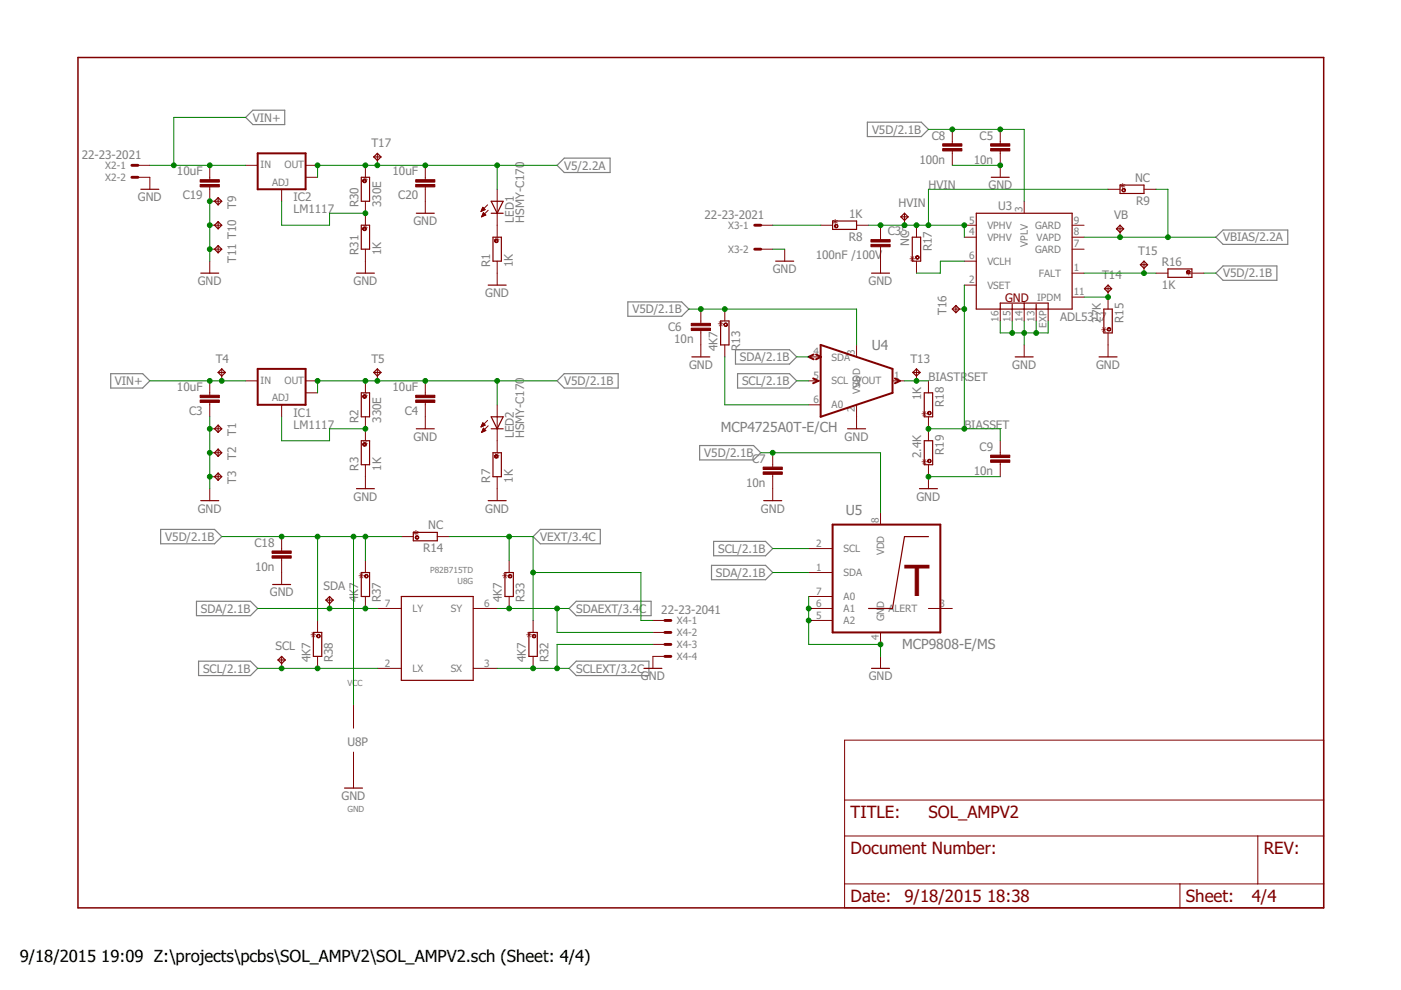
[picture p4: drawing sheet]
<svg xmlns="http://www.w3.org/2000/svg" width="297mm" height="210mm" viewBox="0 0 297 210" stroke-linecap="round" stroke-linejoin="round" font-family="sans-serif">
<g fill="none" stroke="#808080" stroke-width=".25">
<path d="M53.6 23.4h6.8v3h-6.8l-1.5-1.5zM119.6 33.5h9.7v3.1h-9.7l-1.5-1.5zM183.9 25.9h11.4l1.5 1.5-1.5 1.6h-11.4zM257.8 57.9l1.5-1.5h11.4v3h-11.4zM257.8 50.3l1.5-1.5h13.7v3h-13.7zM23.5 79.2h6.7l1.6 1.6-1.6 1.5h-6.7zM119.6 79.2h11.5v3.1h-11.5l-1.5-1.5zM133.1 64h11.4l1.5 1.5-1.5 1.6h-11.4zM155.9 74.1h11.5l1.5 1.6-1.5 1.5h-11.5zM156.4 79.2h11l1.5 1.6-1.5 1.5h-11zM148.3 94.5h11.5l1.5 1.5-1.5 1.5h-11.5zM34.1 112.2h11.4l1.5 1.6-1.5 1.5h-11.4z"/>
<path d="M114.6 112.2h12.7v3.1h-12.7l-1.6-1.5zM150.9 119.9h11.4l1.5 1.5-1.5 1.5h-11.4zM151.3 114.8h11l1.5 1.5-1.5 1.5h-11zM41.7 127.5h11.4l1.5 1.5-1.5 1.5h-11.4zM120.6 129l1.6-1.5h15.8v3h-15.8zM42.1 140.2h11l1.5 1.5-1.5 1.5h-11zM122.2 140.2h15.4v3h-15.4l-1.6-1.5z"/>
</g>
<path d="M16.5 12.2h264.1v180.3h-264.1z" fill="none" stroke="#800000" stroke-width=".32"/>
<g fill="none" stroke="#800000" stroke-width=".21">
<path d="M29.2 35.1h2.6M29.2 37.6h2.6v2.5M44.5 35.1v3M44.5 39.6v3.1h2.5M52.1 35.1h2.5M64.8 35.1h2.5M64.8 37.6h2.5M77.5 35.1v2.5M80 32.5v2.6M90.2 35.1v3M90.2 39.6v5.6M201.9 27.4v3.1"/>
<path d="M201.9 32v3.1M212.1 27.4v3.1M212.1 32v5.6M44.5 55.4v2.5M44.5 47.8h2.5M44.5 52.8h2.5M59.7 40.1v2.6M77.5 42.7v5.1M77.5 52.8v5.1M102 44.7h.2M102.1 44.6h.4M102.1 44.5h.7"/>
<path d="M102.1 46h.1M102.2 44.4h.6M102.2 45.8h.2M102.2 44.3h.5M102.2 45.7h.5M102.3 44.1h.3M102.3 45.6h.7M102.3 44h.1M102.3 45.5h.6M102.4 43.9l.5 .5-.9 .4zM102.4 45.3h.4M102.4 45.2h.2"/>
<path d="M102.5 45.1l-.4 .9M102.5 45.1l.5 .5M102.5 45.1h.1M103 45.6l-.9 .4M103.4 43.4l-1.4 1.4M103.5 44.6l-1.4 1.4M105.4 40.1v10.2M105.4 55.4v5.1M161.3 47.8h2.5M161.3 52.8h2.5M166.4 52.8v2.6M174 47.8h2.5"/>
<path d="M181.6 47.8h2.5M186.7 47.8v3M186.7 52.3v5.6M191.8 45.2v2.6M194.3 47.8v2.5M194.3 55.4v2.5M204.4 47.8h2.6M204.4 50.3h2.6M204.4 55.4h2.6M217.1 42.7v2.5M227.3 47.8h2.5M227.3 52.8h2.5"/>
<path d="M227.3 50.3h2.5M227.3 57.9h2.5M234.9 40.1h2.6M237.5 47.8v2.5M242.5 40.1h2.6M242.5 55.4v2.5M245.1 57.9h2.5M252.7 57.9h2.5M47 78.2v2.6M80 78.2v2.6M148.6 65.5v3.1M148.6 70.1v5.6"/>
<path d="M153.7 65.5v2.6M153.7 73.1v2.6M171.4 75.7h2.6M181.6 73.1v2.6M194.3 78.2v2.6M201.9 65.5h2.5M204.4 60.5h2.6M212.1 65.5v2.6M214.6 65.5v2.6M217.1 65.5v2.6M217.1 73.1v2.6M219.7 65.5v2.6"/>
<path d="M222.2 65.5v2.6M227.3 63h2.5M234.9 60.5v5M234.9 70.6v5.1M44.5 80.8v3M44.5 85.3v3.1M44.5 90.9h2.5M44.5 96h2.5M52.1 80.8h2.5M59.7 85.8v2.6M64.8 80.8h2.5M64.8 83.3h2.5"/>
<path d="M77.5 80.8v2.5M77.5 88.4v5.1M77.5 98.5v5.1M90.2 80.8v3M90.2 85.3v5.6M102 90.4h.2M102.1 90.3h.4M102.1 90.2h.6M102.1 91.7h.1M102.2 90.1h.6M102.2 91.5h.2M102.2 90h.5"/>
<path d="M102.2 91.4h.5M102.3 89.9h.3M102.3 91.3h.7M102.3 91.2h.6M102.3 89.7h.1M102.4 89.6l.5 .5-.9 .4zM102.4 91.1h.4M102.4 90.9h.2M102.5 90.8l-.4 .9M102.5 90.8l.5 .5M102.5 90.8h.1M103 91.3l-.9 .4"/>
<path d="M103.4 89.1l-1.4 1.4M103.5 90.3l-1.4 1.4M105.4 85.8v10.2M163.8 96v3M171.4 80.8h2.6M171.4 85.8h2.6M181.6 85.8v5.1M189.2 80.8h2.6M196.8 80.8v2.5M196.8 88.4v5.1M196.8 98.5v5.1M212.1 93.5v3"/>
<path d="M212.1 98v3.1M44.5 103.6v2.6M44.5 101.1h2.5M59.7 113.8v3M59.7 118.3v5.6M77.5 118.9v2.5M85.1 113.8h2.5M92.7 113.8h2.5M105.4 101.1v5.1M107.9 118.9v2.5M163.8 100.6v5.6M171.4 116.3h5.1"/>
<path d="M186.7 108.7v2.5M59.7 139.2v2.5M67.3 131.6v2.5M67.3 139.2v2.5M69.9 126.5v2.5M77.5 126.5v2.5M80 129h5.1M100.3 129h5.1M107.9 126.5v2.5M113 131.6v2.5M113 139.2v2.5M138.4 131.6h2.6"/>
<path d="M138.4 134.1h2.6M138.4 136.6h2.6M141 139.2h-2.6v2.5M171.4 129h5.1M171.4 121.4h5.1M171.4 126.5h5.1M171.4 131.6h5.1M186.7 134.1v2.5M186.7 139.2v2.5M196.8 129h5.1M75 149.3v5.1M75 159.5v7.6"/>
<path d="M80 141.7h5.1M100.3 141.7h5.1M179.1 156.9h101.5v35.6h-101.5zM179.1 177.2h101.5M179.1 169.6h101.5M266.7 177.2v10.2M179.1 187.4h101.5M250.2 187.4v5.1"/>
</g>
<g fill="none" stroke="#800000" stroke-width=".25">
<path d="M76.6 37.6h1.8v5.1h-1.8zM79.2 33.3l.8-.8 .8 .8M79.2 33.3l.8 .7 .8-.7M79.2 33.3h1.6M210.2 37.6h3.8M237.5 39.2h5v1.8h-5zM29.9 40.1h3.8M42.6 57.9h3.8M46.2 41.9l.8 .8-.8 .7M46.2 41.9l-.7 .8 .7 .7M46.2 41.9v1.5M46.2 47v1.5"/>
<path d="M46.2 52.1v1.5M46.2 47l.8 .8-.8 .7M46.2 47l-.7 .8 .7 .7M46.2 52.1l.8 .7-.8 .8M46.2 52.1l-.7 .7 .7 .8M75.6 57.9h3.8M76.6 47.8h1.8v5h-1.8zM88.3 45.2h3.8M104.1 42.7h2.6l-1.3 2.5zM104.1 45.2h2.6M104.5 50.3h1.8v5.1h-1.8zM164.5 55.4h3.8"/>
<path d="M176.5 46.9h5.1v1.7h-5.1zM184.8 57.9h3.8M191 46l.8-.8 .7 .8M191 46l.8 .7 .7-.7M191 46h1.5M193.4 50.3h1.8v5.1h-1.8zM207 45.2h20.3v20.3h-20.3zM236.7 48.5l.8-.7 .7 .7M236.7 48.5l.8 .8 .7-.8M236.7 48.5h1.5M241.8 56.1l.7-.7 .8 .7M241.8 56.1l.7 .8 .8-.8"/>
<path d="M241.8 56.1h1.5M247.6 57h5.1v1.8h-5.1zM46.2 79l.8-.8 .8 .8M46.2 79l.8 .7 .8-.7M46.2 79h1.6M79.2 79h1.6M79.2 79l.8-.8 .8 .8M79.2 79l.8 .7 .8-.7M103.5 60.5h3.8M146.7 75.7h3.8M152.8 68.1h1.8v5h-1.8zM193.5 79h1.6"/>
<path d="M193.5 79l.8-.8 .8 .8M193.5 79l.8 .7 .8-.7M202.7 64.8l-.8 .7 .8 .8M202.7 64.8l.7 .7-.7 .8M202.7 64.8v1.5M212.1 65.5v-1.2h10.1v1.2M214.6 64.5v1M215.2 75.7h3.9M217.1 64.3v1.2M219.7 64.5v1M233 75.7h3.8M234 65.5h1.8v5.1h-1.8z"/>
<path d="M234.2 61.2l.7-.7 .8 .7M234.2 61.2l.7 .8 .8-.8M234.2 61.2h1.5M46.2 90.1v1.6M46.2 95.2v1.6M46.2 90.1l.8 .8-.8 .8M46.2 90.1l-.7 .8 .7 .8M46.2 95.2l.8 .8-.8 .8M46.2 95.2l-.7 .8 .7 .8M76.6 83.3h1.8v5.1h-1.8zM76.6 93.5h1.8v5h-1.8zM88.3 90.9h3.8"/>
<path d="M104.1 88.4h2.6l-1.3 2.5zM104.1 90.9h2.6M104.5 96h1.8v5.1h-1.8zM179.7 90.9h3.8M196 83.3h1.7v5.1h-1.7zM196 93.5h1.7v5h-1.7zM42.6 106.2h3.8M46.2 100.3v1.5M46.2 100.3l.8 .8-.8 .7M46.2 100.3l-.7 .8 .7 .7M75.6 103.6h3.8M87.6 112.9h5.1v1.8h-5.1z"/>
<path d="M103.5 106.2h3.8M161.9 106.2h3.8M194.9 103.6h3.9M196.8 113.8h-5l-2.6 15.2h-5.1M57.8 123.9h3.8M58.9 139.9l.8-.7 .8 .7M58.9 139.9l.8 .8 .8-.8M58.9 139.9h1.6M66.4 134.1h1.8v5.1h-1.8zM69.1 127.2l.8-.7 .7 .7M69.1 127.2l.8 .8 .7-.8M69.1 127.2h1.5"/>
<path d="M76.6 121.4h1.8v5.1h-1.8zM85.1 126.5h15.2v17.8h-15.2zM107.1 121.4h1.7v5.1h-1.7zM112.1 134.1h1.8v5.1h-1.8zM136.5 141.7h3.8M184.8 141.7h3.8M73 167.1h3.9"/>
</g>
<g fill="#800000" stroke="#800000" stroke-width=".21">
<path d="M76.9 38.2a.39 .39 0 0 1 .7-.1 .39 .39 0 0 1-.2 .6 .39 .39 0 0 1-.5-.3h.1a.26 .26 0 0 1 .4-.2 .26 .26 0 0 1 .1 .4 .26 .26 0 0 1-.5-.1z" fill-rule="evenodd"/>
<path d="M76.9 48.3a.39 .39 0 0 1 .7 0 .39 .39 0 0 1-.2 .6 .39 .39 0 0 1-.5-.4h.1a.26 .26 0 0 1 .4-.2 .26 .26 0 0 1 .1 .4 .26 .26 0 0 1-.5-.1z" fill-rule="evenodd"/>
<path d="M104.9 50.9a.39 .39 0 0 1 .6-.1 .39 .39 0 0 1-.1 .6 .39 .39 0 0 1-.6-.3h.2a.26 .26 0 0 1 .3-.3 .26 .26 0 0 1 .1 .5 .26 .26 0 0 1-.4-.1z" fill-rule="evenodd"/>
<path d="M77.1 83.8a.39 .39 0 0 1 .5 .1 .39 .39 0 0 1-.2 .6 .39 .39 0 0 1-.5-.4h.1a.26 .26 0 0 1 .4-.2 .26 .26 0 0 1 .1 .4 .26 .26 0 0 1-.5-.1l-.1-.1z" fill-rule="evenodd"/>
<path d="M77.1 93.9a.39 .39 0 0 1 .5 .2 .39 .39 0 0 1-.2 .5 .39 .39 0 0 1-.5-.4h.1a.26 .26 0 0 1 .4-.2 .26 .26 0 0 1 .1 .4 .26 .26 0 0 1-.5 0l-.1-.2z" fill-rule="evenodd"/>
<path d="M105 96.5a.39 .39 0 0 1 .6 .1 .39 .39 0 0 1-.3 .6 .39 .39 0 0 1-.5-.4h.2a.26 .26 0 0 1 .3-.2 .26 .26 0 0 1 .1 .4 .26 .26 0 0 1-.4-.1l-.2-.1z" fill-rule="evenodd"/>
<path d="M113 134.6a.39 .39 0 0 1 .6 .1 .39 .39 0 0 1-.3 .6 .39 .39 0 0 1-.5-.4h.2a.26 .26 0 0 1 .3-.3 .26 .26 0 0 1 .1 .4 .26 .26 0 0 1-.4 0l-.2-.1z" fill-rule="evenodd"/>
<path d="M107.8 122a.39 .39 0 0 1 .6-.1 .39 .39 0 0 1-.1 .6 .39 .39 0 0 1-.5-.3h.1a.26 .26 0 0 1 .3-.3 .26 .26 0 0 1 .1 .4 .26 .26 0 0 1-.4 0l-.1-.1z" fill-rule="evenodd"/>
<path d="M77.4 121.9a.39 .39 0 0 1 .6 .1 .39 .39 0 0 1-.2 .5 .39 .39 0 0 1-.5-.3h.1a.26 .26 0 0 1 .4-.2 .26 .26 0 0 1 .1 .4 .26 .26 0 0 1-.5-.1l-.1-.1z" fill-rule="evenodd"/>
<path d="M67.2 134.7a.39 .39 0 0 1 .6-.1 .39 .39 0 0 1-.1 .6 .39 .39 0 0 1-.6-.3h.2a.26 .26 0 0 1 .3-.3 .26 .26 0 0 1 .1 .5 .26 .26 0 0 1-.4-.1z" fill-rule="evenodd"/>
<path d="M177.1 47.6a.39 .39 0 0 1 .6 .2 .39 .39 0 0 1-.3 .5 .39 .39 0 0 1-.5-.4h.1a.27 .27 0 0 1 .4-.2 .27 .27 0 0 1 .1 .4 .27 .27 0 0 1-.4 0l-.2-.2z" fill-rule="evenodd"/>
<path d="M238 40a.39 .39 0 0 1 .6 .2 .39 .39 0 0 1-.3 .5 .39 .39 0 0 1-.4-.4h.1a.26 .26 0 0 1 .4-.2 .26 .26 0 0 1 0 .4 .26 .26 0 0 1-.4-.1l-.1-.1z" fill-rule="evenodd"/>
<path d="M153.6 68.5a.39 .39 0 0 1 .6 .2 .39 .39 0 0 1-.3 .5 .39 .39 0 0 1-.4-.4h.1a.26 .26 0 0 1 .4-.2 .26 .26 0 0 1 0 .4 .26 .26 0 0 1-.4 0l-.1-.2z" fill-rule="evenodd"/>
<path d="M88.2 113.6a.39 .39 0 0 1 .6 .2 .39 .39 0 0 1-.3 .5 .39 .39 0 0 1-.5-.3h.2a.26 .26 0 0 1 .3-.3 .26 .26 0 0 1 .1 .4 .26 .26 0 0 1-.4 0l-.2-.1z" fill-rule="evenodd"/>
<path d="M234.9 69.5a.39 .39 0 0 1 .6 .2 .39 .39 0 0 1-.3 .5 .39 .39 0 0 1-.5-.4h.2a.25 .25 0 0 1 .3-.3 .25 .25 0 0 1 .1 .4 .25 .25 0 0 1-.4 0l-.2-.1z" fill-rule="evenodd"/>
<path d="M251.7 57.4a.39 .39 0 0 1 .6 .2 .39 .39 0 0 1-.3 .5 .39 .39 0 0 1-.5-.4h.2a.26 .26 0 0 1 .3-.2 .26 .26 0 0 1 .1 .4 .26 .26 0 0 1-.4-.1l-.2-.1z" fill-rule="evenodd"/>
<path d="M194.3 54.3a.39 .39 0 0 1 .6 .1 .39 .39 0 0 1-.3 .6 .39 .39 0 0 1-.5-.4h.1a.26 .26 0 0 1 .4-.2 .26 .26 0 0 1 .1 .4 .26 .26 0 0 1-.4-.1l-.2-.1z" fill-rule="evenodd"/>
<path d="M196.8 87.3a.39 .39 0 0 1 .6 .1 .39 .39 0 0 1-.3 .6 .39 .39 0 0 1-.4-.4h.1a.26 .26 0 0 1 .4-.2 .26 .26 0 0 1 0 .4 .26 .26 0 0 1-.4-.1l-.1-.1z" fill-rule="evenodd"/>
<path d="M196.8 97.4a.39 .39 0 0 1 .6 .2 .39 .39 0 0 1-.3 .5 .39 .39 0 0 1-.4-.4h.1a.26 .26 0 0 1 .4-.2 .26 .26 0 0 1 0 .5 .26 .26 0 0 1-.4-.1l-.1-.2z" fill-rule="evenodd"/>
</g>
<g fill="#800000" stroke="#800000" stroke-width=".21">
<path d="M42.4 38.1h4.1v.5h-4.1z"/>
<path d="M42.4 39.1h4.1v.5h-4.1z"/>
<path d="M88.1 38.1h4.1v.5h-4.1z"/>
<path d="M88.1 39.1h4.1v.5h-4.1z"/>
<path d="M42.4 83.8h4.1v.5h-4.1z"/>
<path d="M42.4 84.8h4.1v.5h-4.1z"/>
<path d="M88.1 83.8h4.1v.5h-4.1z"/>
<path d="M88.1 84.8h4.1v.5h-4.1z"/>
<path d="M57.7 117.8h4v.5h-4z"/>
<path d="M57.7 116.8h4v.5h-4z"/>
<path d="M184.7 51.8h4v.5h-4z"/>
<path d="M184.7 50.8h4v.5h-4z"/>
<path d="M210 31.5h4.1v.5h-4.1z"/>
<path d="M210 30.5h4.1v.5h-4.1z"/>
<path d="M146.6 69.6h4v.5h-4z"/>
<path d="M146.6 68.6h4v.5h-4z"/>
<path d="M161.8 100.1h4.1v.5h-4.1z"/>
<path d="M161.8 99h4.1v.5h-4.1z"/>
<path d="M199.9 31.5h4v.5h-4z"/>
<path d="M199.9 30.5h4v.5h-4z"/>
<path d="M210 97.5h4.1v.5h-4.1z"/>
<path d="M210 96.5h4.1v.5h-4.1z"/>
</g>
<path d="M28 35.1h1.2M28 37.6h1.2M160 47.8h1.3M160 52.8h1.3M141 131.6h1.2M141 134.1h1.2M141 136.6h1.2M141 139.2h1.2" fill="none" stroke="#800000" stroke-width=".61"/>
<path d="M54.6 32.5h10.2v7.6h-10.2zM54.6 78.2h10.2v7.6h-10.2zM172.5 75.2l-1.1 .5 1.1 .5M173 75.2l1.1 .5-1.1 .5M174 73.1l15.2 5.1v5.1l-15.2 5.1zM172.4 80.2l1.1 .6-1.1 .5M189.7 80.2l1.1 .6-1.1 .5M176.5 111.2h22.9v22.9h-22.9z" fill="none" stroke="#800000" stroke-width=".42"/>
<g fill="none" stroke="#008000" stroke-width=".21">
<path d="M31.8 35.1h20.3M52.1 24.9h-15.2v10.2M105.4 35.1v5M118.1 35.1h-50.8v2.5M196.8 27.4h20.3v15.3M201.9 35.1h10.2M44.5 42.7v12.7M59.7 42.7v5.1h10.2v-2.6h7.6M163.8 52.8h2.6M163.8 47.8h10.2M184.1 47.8h20.3v2.5M204.4 55.4h-5v2.5h-5.1"/>
<path d="M229.8 57.9h15.3M229.8 50.3h28M234.9 40.1h-38.1v7.7M245.1 40.1h2.5v10.2M255.2 57.9h2.6M146 65.5h35.6v7.6M153.7 75.7v10.1h17.7M168.9 75.7h2.5M204.4 60.5v30.4M212.1 68.1v2.5h10.1v-2.5M214.6 68.1v2.5M217.1 68.1v5"/>
<path d="M219.7 68.1v2.5M229.8 63h5.1M31.8 80.8h20.3M44.5 88.4v15.2M59.7 88.4v5.1h10.2v-2.6h7.6M105.4 80.8v5M118.1 80.8h-50.8v2.5M161.3 96h25.4v12.7M168.9 80.8h2.5M191.8 80.8h5M196.8 90.9h15.3v2.6M47 113.8h38.1"/>
<path d="M67.3 113.8v17.8M75 113.8v35.5M77.5 113.8v5.1M95.2 113.8h17.8v17.8M107.9 113.8v5.1M163.8 116.3h7.6M196.8 101.1h15.3M54.6 129h25.4M105.4 129h15.2M113 121.4h22.9v10.2h2.5M118.1 129v5.1h20.3M138.4 136.6h-20.3v5.1"/>
<path d="M163.8 121.4h7.6M171.4 126.5v10.1h15.3v2.6M54.6 141.7h25.4M105.4 141.7h15.2"/>
</g>
<g fill="#008000" stroke="#008000" stroke-width=".21">
<circle cx="44.5" cy="42.7" r=".51"/>
<circle cx="44.5" cy="47.8" r=".51"/>
<circle cx="44.5" cy="52.8" r=".51"/>
<circle cx="44.5" cy="90.9" r=".51"/>
<circle cx="44.5" cy="96" r=".51"/>
<circle cx="44.5" cy="101.1" r=".51"/>
<circle cx="217.1" cy="70.6" r=".51"/>
<circle cx="219.7" cy="70.6" r=".51"/>
<circle cx="214.6" cy="70.6" r=".51"/>
<circle cx="212.1" cy="35.1" r=".51"/>
<circle cx="171.4" cy="129" r=".51"/>
<circle cx="171.4" cy="131.6" r=".51"/>
<circle cx="186.7" cy="136.6" r=".51"/>
<circle cx="196.8" cy="101.1" r=".51"/>
<circle cx="44.5" cy="35.1" r=".51"/>
<circle cx="36.9" cy="35.1" r=".51"/>
<circle cx="47" cy="80.8" r=".51"/>
<circle cx="44.5" cy="80.8" r=".51"/>
<circle cx="77.5" cy="45.2" r=".51"/>
<circle cx="77.5" cy="35.1" r=".51"/>
<circle cx="90.2" cy="35.1" r=".51"/>
<circle cx="80" cy="35.1" r=".51"/>
<circle cx="105.4" cy="35.1" r=".51"/>
<circle cx="67.3" cy="35.1" r=".51"/>
<circle cx="77.5" cy="90.9" r=".51"/>
<circle cx="77.5" cy="80.8" r=".51"/>
<circle cx="90.2" cy="80.8" r=".51"/>
<circle cx="80" cy="80.8" r=".51"/>
<circle cx="105.4" cy="80.8" r=".51"/>
<circle cx="67.3" cy="80.8" r=".51"/>
<circle cx="67.3" cy="113.8" r=".51"/>
<circle cx="59.7" cy="113.8" r=".51"/>
<circle cx="77.5" cy="113.8" r=".51"/>
<circle cx="75" cy="113.8" r=".51"/>
<circle cx="148.6" cy="65.5" r=".51"/>
<circle cx="153.7" cy="65.5" r=".51"/>
<circle cx="163.8" cy="96" r=".51"/>
<circle cx="212.1" cy="27.4" r=".51"/>
<circle cx="201.9" cy="27.4" r=".51"/>
<circle cx="67.3" cy="141.7" r=".51"/>
<circle cx="59.7" cy="141.7" r=".51"/>
<circle cx="69.9" cy="129" r=".51"/>
<circle cx="77.5" cy="129" r=".51"/>
<circle cx="107.9" cy="129" r=".51"/>
<circle cx="118.1" cy="129" r=".51"/>
<circle cx="113" cy="141.7" r=".51"/>
<circle cx="118.1" cy="141.7" r=".51"/>
<circle cx="204.4" cy="47.8" r=".51"/>
<circle cx="186.7" cy="47.8" r=".51"/>
<circle cx="191.8" cy="47.8" r=".51"/>
<circle cx="196.8" cy="47.8" r=".51"/>
<circle cx="194.3" cy="47.8" r=".51"/>
<circle cx="237.5" cy="50.3" r=".51"/>
<circle cx="247.6" cy="50.3" r=".51"/>
<circle cx="194.3" cy="80.8" r=".51"/>
<circle cx="107.9" cy="113.8" r=".51"/>
<circle cx="113" cy="121.4" r=".51"/>
<circle cx="234.9" cy="63" r=".51"/>
<circle cx="242.5" cy="57.9" r=".51"/>
<circle cx="196.8" cy="90.9" r=".51"/>
<circle cx="204.4" cy="65.5" r=".51"/>
<circle cx="204.4" cy="90.9" r=".51"/>
</g>
<text font-size="9.1" fill="#800000" x="191.8" y="126.5">T</text>
<g font-size="3.6" fill="#800000">
<text x="180.3" y="173.4">TITLE:</text>
<text x="196.8" y="173.4">SOL_AMPV2</text>
<text x="180.3" y="181.1">Document Number:</text>
<text x="267.9" y="181.1">REV:</text>
<text x="180.3" y="191.2">Date:</text>
<text x="191.8" y="191.2">9/18/2015</text>
<text x="209.3" y="191.2">18:38</text>
<text x="251.4" y="191.2">Sheet:</text>
<text x="265.4" y="191.2">4/4</text>
</g>
<g font-size="3.5">
<text x="4.2" y="203.9">9/18/2015</text>
<text x="21.5" y="203.9">19:09 Z:\projects\pcbs\SOL_AMPV2\SOL_AMPV2.sch (Sheet: 4/4)</text>
</g>
<g font-size="2.9" fill="#808080">
<text x="184.8" y="74.1">U4</text>
<text x="152.8" y="91.5">MCP4725A0T-E/CH</text>
<text x="179.3" y="109.2">U5</text>
<text x="191.3" y="137.7">MCP9808-E/MS</text>
</g>
<g font-size="2.5" fill="#808080">
<text x="53.6" y="25.8">VIN+</text>
<text x="184.9" y="28.3">V5D/2.1B</text>
<text x="197.5" y="29.6">C8</text>
<text x="207.7" y="29.6">C5</text>
<text x="17.3" y="33.7">22-23-2021</text>
<text x="78.8" y="31.2">T17</text>
<text x="119.6" y="35.9">V5/2.2A</text>
<text x="194.9" y="34.7">100n</text>
<text x="206.4" y="34.7">10n</text>
<text x="37.5" y="37.2">10uF</text>
<text x="83.2" y="37.2">10uF</text>
<text x="196.8" y="40.1">HVIN</text>
<text x="209.6" y="40.1">GND</text>
<text x="240.6" y="38.6">NC</text>
<text x="29.2" y="42.7">GND</text>
<text x="38.7" y="42.3">C19</text>
<text x="50.1" y="44.2" transform="rotate(-90 50.1 44.2)">T9</text>
<text x="62.2" y="45.2">LM1117</text>
<text x="62.2" y="42.7">IC2</text>
<text x="76" y="43.9" transform="rotate(-90 76 43.9)">R30</text>
<text x="80.8" y="43.9" transform="rotate(-90 80.8 43.9)">330E</text>
<text x="84.4" y="42.3">C20</text>
<text x="87.6" y="47.7">GND</text>
<text x="109" y="47.2" transform="rotate(-90 109 47.2)">LED1</text>
<text x="111.1" y="47.2" transform="rotate(-90 111.1 47.2)">HSMY-C170</text>
<text x="149.4" y="46.3">22-23-2021</text>
<text x="180.1" y="46.2">1K</text>
<text x="190.5" y="43.9">HVIN</text>
<text x="211.6" y="44.4">U3</text>
<text x="236.2" y="46.5">VB</text>
<text x="240.9" y="43.4">R9</text>
<text x="180" y="51">R8</text>
<text x="188.2" y="49.9">C35</text>
<text x="192.8" y="52.2" transform="rotate(-90 192.8 52.2)">NC</text>
<text x="197.6" y="53.3" transform="rotate(-90 197.6 53.3)">R17</text>
<text x="259.3" y="51.2">VBIAS/2.2A</text>
<text x="50.1" y="55.7" transform="rotate(-90 50.1 55.7)">T11 T10</text>
<text x="76" y="54.1" transform="rotate(-90 76 54.1)">R31</text>
<text x="80.8" y="54.1" transform="rotate(-90 80.8 54.1)">1K</text>
<text x="103.9" y="56.6" transform="rotate(-90 103.9 56.6)">R1</text>
<text x="108.7" y="56.6" transform="rotate(-90 108.7 56.6)">1K</text>
<text x="163.8" y="57.9">GND</text>
<text x="173" y="55">100nF /100V</text>
<text x="233.7" y="59.2">T14</text>
<text x="241.3" y="54.1">T15</text>
<text x="246.4" y="56.4">R16</text>
<text x="259.3" y="58.8">V5D/2.1B</text>
<text x="41.9" y="60.4">GND</text>
<text x="74.9" y="60.4">GND</text>
<text x="102.9" y="63">GND</text>
<text x="184.1" y="60.4">GND</text>
<text x="246.4" y="61.2">1K</text>
<text x="134.1" y="66.4">V5D/2.1B</text>
<text x="141.7" y="70.2">C6</text>
<text x="200.6" y="66.8" transform="rotate(-90 200.6 66.8)">T16</text>
<text x="224.8" y="68.1">ADL5317</text>
<text x="233.4" y="68.4" transform="rotate(-90 233.4 68.4)">27K</text>
<text x="238.2" y="68.5" transform="rotate(-90 238.2 68.5)">R15</text>
<text x="45.7" y="76.9">T4</text>
<text x="78.8" y="76.9">T5</text>
<text x="143" y="72.8">10n</text>
<text x="152.1" y="74.4" transform="rotate(-90 152.1 74.4)">4K7</text>
<text x="156.9" y="76.6">SDA/2.1B</text>
<text x="156.9" y="74.4" transform="rotate(-90 156.9 74.4)">R13</text>
<text x="193" y="76.9">T13</text>
<text x="24.3" y="81.6">VIN+</text>
<text x="37.5" y="82.9">10uF</text>
<text x="83.2" y="82.9">10uF</text>
<text x="119.6" y="81.6">V5D/2.1B</text>
<text x="146.1" y="78.2">GND</text>
<text x="157.3" y="81.6">SCL/2.1B</text>
<text x="196.8" y="80.8">BIASTRSET</text>
<text x="214.6" y="78.2">GND</text>
<text x="232.4" y="78.2">GND</text>
<text x="40.1" y="88">C3</text>
<text x="62.2" y="88.4">IC1</text>
<text x="76" y="89.6" transform="rotate(-90 76 89.6)">R2</text>
<text x="80.8" y="89.6" transform="rotate(-90 80.8 89.6)">330E</text>
<text x="85.8" y="88">C4</text>
<text x="195.3" y="84.8" transform="rotate(-90 195.3 84.8)">1K</text>
<text x="200.1" y="86.3" transform="rotate(-90 200.1 86.3)">R18</text>
<text x="50.1" y="92.5" transform="rotate(-90 50.1 92.5)">T1</text>
<text x="62.2" y="90.9">LM1117</text>
<text x="87.6" y="93.5">GND</text>
<text x="109" y="92.9" transform="rotate(-90 109 92.9)">LED2</text>
<text x="111.1" y="92.9" transform="rotate(-90 111.1 92.9)">HSMY-C170</text>
<text x="179.1" y="93.5">GND</text>
<text x="204.5" y="90.9">BIASSE</text>
<text x="207.7" y="95.6">C9</text>
<text x="212.6" y="90.9">T</text>
<text x="50.1" y="97.5" transform="rotate(-90 50.1 97.5)">T2</text>
<text x="76" y="99.8" transform="rotate(-90 76 99.8)">R3</text>
<text x="80.8" y="99.8" transform="rotate(-90 80.8 99.8)">1K</text>
<text x="149.3" y="96.9">V5D/2.1B</text>
<text x="159.4" y="98.2">C7</text>
<text x="195.3" y="97.1" transform="rotate(-90 195.3 97.1)">2.4K</text>
<text x="200.1" y="96.4" transform="rotate(-90 200.1 96.4)">R19</text>
<text x="206.4" y="100.7">10n</text>
<text x="50.1" y="102.6" transform="rotate(-90 50.1 102.6)">T3</text>
<text x="74.9" y="106.2">GND</text>
<text x="103.9" y="102.3" transform="rotate(-90 103.9 102.3)">R7</text>
<text x="108.7" y="102.3" transform="rotate(-90 108.7 102.3)">1K</text>
<text x="158.2" y="103.2">10n</text>
<text x="194.3" y="106.2">GND</text>
<text x="41.9" y="108.7">GND</text>
<text x="90.8" y="112.2">NC</text>
<text x="102.9" y="108.7">GND</text>
<text x="161.3" y="108.7">GND</text>
<text x="35" y="114.7">V5D/2.1B</text>
<text x="54" y="115.9">C18</text>
<text x="89.7" y="117">R14</text>
<text x="114.6" y="114.7">VEXT/3.4C</text>
<text x="152.2" y="117.2">SCL/2.1B</text>
<text x="54.1" y="121">10n</text>
<text x="68.6" y="125.2">SDA</text>
<text x="151.8" y="122.3">SDA/2.1B</text>
<text x="42.6" y="129.9">SDA/2.1B</text>
<text x="57.2" y="126.5">GND</text>
<text x="76" y="127.7" transform="rotate(-90 76 127.7)">4K7</text>
<text x="80.8" y="127.7" transform="rotate(-90 80.8 127.7)">R37</text>
<text x="106.4" y="127.7" transform="rotate(-90 106.4 127.7)">4K7</text>
<text x="111.2" y="127.7" transform="rotate(-90 111.2 127.7)">R33</text>
<text x="122.2" y="129.9">SDAEXT/3.4C</text>
<text x="140.2" y="130.1">22-23-2041</text>
<text x="58.4" y="137.9">SCL</text>
<text x="43" y="142.6">SCL/2.1B</text>
<text x="65.8" y="140.4" transform="rotate(-90 65.8 140.4)">4K7</text>
<text x="70.6" y="140.4" transform="rotate(-90 70.6 140.4)">R38</text>
<text x="111.5" y="140.4" transform="rotate(-90 111.5 140.4)">4K7</text>
<text x="116.3" y="140.4" transform="rotate(-90 116.3 140.4)">R32</text>
<text x="122.2" y="142.6">SCLEXT/3.2C</text>
<text x="135.9" y="144.2">GND</text>
<text x="184.2" y="144.2">GND</text>
<text x="73.7" y="158.2">U8P</text>
<text x="72.4" y="169.6">GND</text>
</g>
<g font-size="2.5" fill="#800000">
<text x="78.8" y="38.9" transform="rotate(-90 78.8 38.9)">*</text>
<text x="237.4" y="40.6">*</text>
<text x="78.8" y="49" transform="rotate(-90 78.8 49)">*</text>
<text x="106.7" y="51.6" transform="rotate(-90 106.7 51.6)">*</text>
<text x="176.4" y="48.3">*</text>
<text x="194.8" y="55.4" transform="rotate(-90 194.8 55.4)">*</text>
<text x="251.4" y="59.2">*</text>
<text x="213.1" y="64">GND</text>
<text x="154.2" y="69.3" transform="rotate(-90 154.2 69.3)">*</text>
<text x="235.4" y="70.7" transform="rotate(-90 235.4 70.7)">*</text>
<text x="78.8" y="84.6" transform="rotate(-90 78.8 84.6)">*</text>
<text x="197.3" y="88.5" transform="rotate(-90 197.3 88.5)">*</text>
<text x="78.8" y="94.7" transform="rotate(-90 78.8 94.7)">*</text>
<text x="106.7" y="97.3" transform="rotate(-90 106.7 97.3)">*</text>
<text x="197.3" y="98.6" transform="rotate(-90 197.3 98.6)">*</text>
<text x="87.6" y="114.3">*</text>
<text x="78" y="122.7" transform="rotate(-90 78 122.7)">*</text>
<text x="108.5" y="122.7" transform="rotate(-90 108.5 122.7)">*</text>
<text x="67.8" y="135.4" transform="rotate(-90 67.8 135.4)">*</text>
<text x="113.5" y="135.4" transform="rotate(-90 113.5 135.4)">*</text>
</g>
<g font-size="2.1" fill="#808080">
<text x="22.3" y="35.8">X2-1</text>
<text x="55.3" y="35.7">IN</text>
<text x="60.3" y="35.7">OUT</text>
<text x="22.3" y="38.4">X2-2</text>
<text x="57.7" y="39.4">ADJ</text>
<text x="205.5" y="47.4">5</text>
<text x="216.8" y="44.9" transform="rotate(-90 216.8 44.9)">3</text>
<text x="227.7" y="47.4">9</text>
<text x="154.4" y="48.5">X3-1</text>
<text x="154.4" y="53.6">X3-2</text>
<text x="205.5" y="49.9">4</text>
<text x="209.3" y="51">VPHV</text>
<text x="209.3" y="48.5">VPHV</text>
<text x="217.9" y="52.3" transform="rotate(-90 217.9 52.3)">VPLV</text>
<text x="219.5" y="53.6">GARD</text>
<text x="219.5" y="48.5">GARD</text>
<text x="219.8" y="51">VAPD</text>
<text x="227.7" y="52.5">7</text>
<text x="227.7" y="49.9">8</text>
<text x="205.5" y="55">6</text>
<text x="209.3" y="56.1">VCLH</text>
<text x="220.3" y="58.7">FALT</text>
<text x="227.7" y="57.5">1</text>
<text x="205.5" y="60.1">2</text>
<text x="209.3" y="61.2">VSET</text>
<text x="219.9" y="63.7">IPDM</text>
<text x="227.7" y="62.6">11</text>
<text x="211.7" y="68.2" transform="rotate(-90 211.7 68.2)">16</text>
<text x="214.3" y="68.2" transform="rotate(-90 214.3 68.2)">15</text>
<text x="216.8" y="68.2" transform="rotate(-90 216.8 68.2)">14</text>
<text x="219.3" y="68.2" transform="rotate(-90 219.3 68.2)">13</text>
<text x="221.9" y="69.5" transform="rotate(-90 221.9 69.5)">EXP</text>
<text x="172.5" y="75.3">4</text>
<text x="176.3" y="76.4">SDA</text>
<text x="181.2" y="75.3" transform="rotate(-90 181.2 75.3)">3</text>
<text x="55.3" y="81.4">IN</text>
<text x="60.3" y="81.4">OUT</text>
<text x="172.5" y="80.4">5</text>
<text x="176.3" y="81.5">SCL</text>
<text x="181.5" y="81.5">VOUT</text>
<text x="182.4" y="83.5" transform="rotate(-90 182.4 83.5)">VSS</text>
<text x="182.4" y="82.2" transform="rotate(-90 182.4 82.2)">VDD</text>
<text x="189.6" y="80.4">1</text>
<text x="57.7" y="85.1">ADJ</text>
<text x="172.5" y="85.5">6</text>
<text x="176.3" y="86.6">A0</text>
<text x="181.2" y="87.4" transform="rotate(-90 181.2 87.4)">2</text>
<text x="186.3" y="110.9" transform="rotate(-90 186.3 110.9)">8</text>
<text x="173" y="116">2</text>
<text x="178.9" y="117.1">SCL</text>
<text x="187.4" y="117.8" transform="rotate(-90 187.4 117.8)">VDD</text>
<text x="173" y="121">1</text>
<text x="178.9" y="122.1">SDA</text>
<text x="81.6" y="128.7">7</text>
<text x="87.4" y="129.8">LY</text>
<text x="95.6" y="129.8">SY</text>
<text x="102.7" y="128.7">6</text>
<text x="173" y="126.1">7</text>
<text x="173" y="128.7">6</text>
<text x="173" y="131.2">5</text>
<text x="178.9" y="127.2">A0</text>
<text x="178.9" y="129.8">A1</text>
<text x="187.4" y="131.7" transform="rotate(-90 187.4 131.7)">GN</text>
<text x="187.4" y="128.9" transform="rotate(-90 187.4 128.9)">D</text>
<text x="188.4" y="129.8">ALERT</text>
<text x="199.2" y="128.7">3</text>
<text x="143.5" y="132.3">X4-1</text>
<text x="143.5" y="134.8">X4-2</text>
<text x="143.5" y="137.4">X4-3</text>
<text x="178.9" y="132.3">A2</text>
<text x="186.3" y="135.6" transform="rotate(-90 186.3 135.6)">4</text>
<text x="81.6" y="141.3">2</text>
<text x="87.4" y="142.5">LX</text>
<text x="95.6" y="142.5">SX</text>
<text x="102.7" y="141.3">3</text>
<text x="143.5" y="139.9">X4-4</text>
</g>
<g font-size="1.8" fill="#808080">
<text x="91.2" y="121.4">P82B715TD</text>
<text x="97" y="123.9">U8G</text>
<text x="73.7" y="145.5">VCC</text>
<text x="73.7" y="172.2">GND</text>
</g>
</svg>
